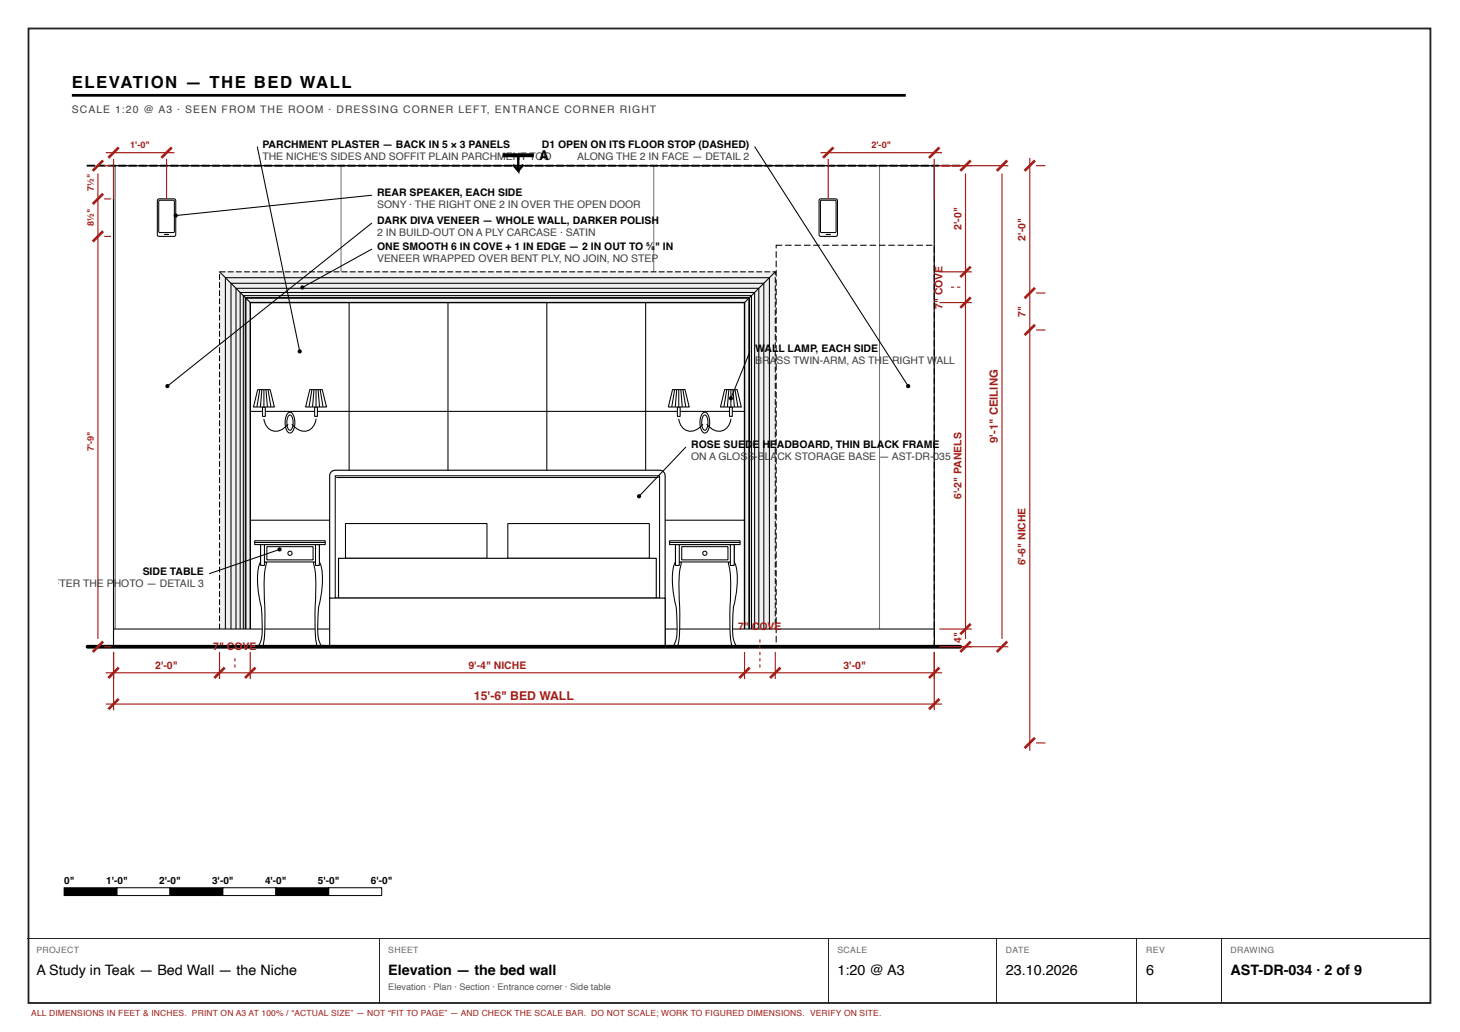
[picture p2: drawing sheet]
<svg xmlns="http://www.w3.org/2000/svg" width="420mm" height="297mm" viewBox="0 0 420 297" stroke-linecap="round" stroke-linejoin="round" font-family="sans-serif">
<path d="M8.2 8.2h403.5v280.5h-403.5z" fill="none" stroke="#222" stroke-width=".53"/>
<path d="M20.7 27.4h240" fill="none" stroke="#000" stroke-width=".79" stroke-linecap="butt"/>
<path d="M32.7 47.7h236.2v138.4h-236.2z" fill="#fff"/>
<path d="M32.7 47.7h236.2v138.4h-236.2z" fill="none" stroke="#000" stroke-width=".35"/>
<path d="M33.2 47.7v133.3M98.2 47.7v30.5M188.2 47.7v30.5M253.1 47.7v133.3" fill="none" stroke="#000" stroke-width=".3"/>
<path d="M63.2 78.2h159.9v107.9h-8.8v-99h-142.3v99h-8.8z" fill="#f0f0f0"/>
<path d="M63.2 78.2l8.8 8.9M223.1 78.2l-8.8 8.9M64.9 181v-101.1h156.5v101.1M66.5 181v-99.5h153.3v99.5M67.9 181v-98h150.5v98M69.1 181v-96.8h148.1v96.8M70 181v-95.9h146.3v95.9M70.6 181v-95.4h145.1v95.4M70.8 181v-95.2h144.7v95.2" fill="none" stroke="#000" stroke-width=".3"/>
<path d="M63.1 179.5l.2 .1-.1 1.6zM63.1 177.1l.2 .2-.1 1.5zM63.1 174.8l.2 .1-.1 1.6zM63.1 172.5l.2 .1-.1 1.6zM63.1 170.1l.2 .1-.1 1.6zM63.1 167.8l.2 .1-.1 1.6zM63.1 165.4l.2 .2-.1 1.5zM63.1 163.1l.2 .1-.1 1.6zM63.1 160.8l.2 .1-.1 1.6zM63.1 158.4l.2 .1-.1 1.6zM63.1 156.1l.2 .1-.1 1.6zM63.1 153.7l.2 .2-.1 1.5zM63.1 151.4l.2 .1-.1 1.6zM63.1 149.1l.2 .1-.1 1.6zM63.1 146.7l.2 .1-.1 1.6zM63.1 144.4l.2 .1-.1 1.6zM63.1 142l.2 .2-.1 1.5zM63.1 139.7l.2 .1-.1 1.6zM63.1 137.4l.2 .1-.1 1.6zM63.1 135l.2 .1-.1 1.6zM63.1 132.7l.2 .1-.1 1.6zM63.1 130.3l.2 .2-.1 1.5zM63.1 128l.2 .1-.1 1.6zM63.1 125.7l.2 .1-.1 1.6zM63.1 123.3l.2 .1-.1 1.6zM63.1 121l.2 .1-.1 1.6zM63.1 118.6l.2 .2-.1 1.5zM63.1 116.3l.2 .1-.1 1.6zM63.1 114l.2 .1-.1 1.6zM63.1 111.6l.2 .1-.1 1.6zM63.1 109.3l.2 .1-.1 1.6zM63.1 106.9l.2 .2-.1 1.5zM63.1 104.6l.2 .1-.1 1.6zM63.1 102.3l.2 .1-.1 1.6zM63.1 99.9l.2 .1-.1 1.6zM63.1 97.6l.2 .1-.1 1.6zM63.1 95.2l.2 .2-.1 1.5zM63.1 92.9l.2 .1-.1 1.6zM63.1 90.6l.2 .1-.1 1.6zM63.1 88.2l.2 .1-.1 1.6zM63.1 85.9l.2 .1-.1 1.6zM63.1 83.5l.2 .2-.1 1.5zM63.1 81.2l.2 .1-.1 1.6zM63.1 78.9l.2 .1-.1 1.6zM63.2 78.1l1.7 .1-1.6 .2zM65.6 78.1l1.7 .1-1.6 .2zM67.9 78.1l1.7 .1-1.6 .2zM70.3 78.1l1.7 .1-1.6 .2zM72.6 78.1l1.7 .1-1.6 .2zM74.9 78.1l1.7 .1-1.6 .2zM77.3 78.1l1.7 .1-1.6 .2zM79.6 78.1l1.7 .1-1.6 .2zM82 78.1l1.7 .1-1.6 .2zM84.3 78.1l1.7 .1-1.6 .2zM86.6 78.1l1.7 .1-1.6 .2zM89 78.1l1.7 .1-1.6 .2zM91.3 78.1l1.7 .1-1.6 .2zM93.7 78.1l1.7 .1-1.6 .2zM96 78.1l1.7 .1-1.6 .2zM98.3 78.1l1.7 .1-1.6 .2zM100.7 78.1l1.7 .1-1.6 .2zM103 78.1l1.7 .1-1.6 .2zM105.4 78.1l1.7 .1-1.6 .2zM107.7 78.1l1.7 .1-1.6 .2zM110 78.1l1.7 .1-1.6 .2zM112.4 78.1l1.7 .1-1.6 .2zM114.7 78.1l1.7 .1-1.6 .2zM117.1 78.1l1.7 .1-1.6 .2zM119.4 78.1l1.7 .1-1.6 .2zM121.7 78.1l1.7 .1-1.6 .2zM124.1 78.1l1.7 .1-1.6 .2zM126.4 78.1l1.7 .1-1.6 .2zM128.8 78.1l1.7 .1-1.6 .2zM131.1 78.1l1.7 .1-1.6 .2zM133.4 78.1l1.7 .1-1.6 .2zM135.8 78.1l1.7 .1-1.6 .2zM138.1 78.1l1.7 .1-1.6 .2zM140.5 78.1l1.7 .1-1.6 .2zM142.8 78.1l1.7 .1-1.6 .2zM145.1 78.1l1.7 .1-1.6 .2zM147.5 78.1l1.7 .1-1.6 .2zM149.8 78.1l1.7 .1-1.6 .2zM152.2 78.1l1.7 .1-1.6 .2zM154.5 78.1l1.7 .1-1.6 .2zM156.8 78.1l1.7 .1-1.6 .2zM159.2 78.1l1.7 .1-1.6 .2zM161.5 78.1l1.7 .1-1.6 .2zM163.9 78.1l1.7 .1-1.6 .2zM166.2 78.1l1.7 .1-1.6 .2zM168.5 78.1l1.7 .1-1.6 .2zM170.9 78.1l1.7 .1-1.6 .2zM173.2 78.1l1.7 .1-1.6 .2zM175.6 78.1l1.7 .1-1.6 .2zM177.9 78.1l1.7 .1-1.6 .2zM180.2 78.1l1.7 .1-1.6 .2zM182.6 78.1l1.7 .1-1.6 .2zM184.9 78.1l1.7 .1-1.6 .2zM187.3 78.1l1.7 .1-1.6 .2zM189.6 78.1l1.7 .1-1.6 .2zM191.9 78.1l1.7 .1-1.6 .2zM194.3 78.1l1.7 .1-1.6 .2zM196.6 78.1l1.7 .1-1.6 .2zM199 78.1l1.7 .1-1.6 .2zM201.3 78.1l1.7 .1-1.6 .2zM203.6 78.1l1.7 .1-1.6 .2zM206 78.1l1.7 .1-1.6 .2zM208.3 78.1l1.7 .1-1.6 .2zM210.7 78.1l1.7 .1-1.6 .2zM213 78.1l1.7 .1-1.6 .2zM215.3 78.1l1.7 .1-1.6 .2zM217.7 78.1l1.7 .1-1.6 .2zM220 78.1l1.7 .1-1.6 .2zM222.4 78.1h.8v1l-.2-.1v-.8h.1v.2h-.6zM223 79.8l.3 .1-.2 1.6zM223 82.1l.3 .1-.2 1.6zM223 84.5l.3 .1-.2 1.6zM223 86.8l.3 .1-.2 1.6zM223 89.2l.3 .1-.2 1.6zM223 91.5l.3 .1-.2 1.6zM223 93.8l.3 .1-.2 1.6zM223 96.2l.3 .1-.2 1.6zM223 98.5l.3 .1-.2 1.6zM223 100.9l.3 .1-.2 1.6zM223 103.2l.3 .1-.2 1.6zM223 105.5l.3 .1-.2 1.6zM223 107.9l.3 .1-.2 1.6zM223 110.2l.3 .1-.2 1.6zM223 112.6l.3 .1-.2 1.6zM223 114.9l.3 .1-.2 1.6zM223 117.2l.3 .1-.2 1.6zM223 119.6l.3 .1-.2 1.6zM223 121.9l.3 .1-.2 1.6zM223 124.3l.3 .1-.2 1.6zM223 126.6l.3 .1-.2 1.6zM223 128.9l.3 .1-.2 1.6zM223 131.3l.3 .1-.2 1.6zM223 133.6l.3 .1-.2 1.6zM223 136l.3 .1-.2 1.6zM223 138.3l.3 .1-.2 1.6zM223 140.6l.3 .1-.2 1.6zM223 143l.3 .1-.2 1.6zM223 145.3l.3 .1-.2 1.6zM223 147.7l.3 .1-.2 1.6zM223 150l.3 .1-.2 1.6zM223 152.3l.3 .1-.2 1.6zM223 154.7l.3 .1-.2 1.6zM223 157l.3 .1-.2 1.6zM223 159.4l.3 .1-.2 1.6zM223 161.7l.3 .1-.2 1.6zM223 164l.3 .1-.2 1.6zM223 166.4l.3 .1-.2 1.6zM223 168.7l.3 .1-.2 1.6zM223 171.1l.3 .1-.2 1.6zM223 173.4l.3 .1-.2 1.6zM223 175.7l.3 .1-.2 1.6zM223 178.1l.3 .1-.2 1.6zM223 180.4l.3 .1-.2 .7z" fill="#000"/>
<path d="M72 87.1h142.3v99h-142.3z" fill="#fff"/>
<path d="M72 87.1h142.3v99h-142.3z" fill="none" stroke="#000" stroke-width=".4"/>
<path d="M100.5 87.1v93.9M128.9 87.1v93.9M157.4 87.1v93.9M185.8 87.1v93.9M72 118.4h142.3M72 149.7h142.3" fill="none" stroke="#000" stroke-width=".3"/>
<path d="M32.7 181h236.2v5.1h-236.2z" fill="#fff"/>
<path d="M32.7 181h236.2v5.1h-236.2z" fill="none" stroke="#000" stroke-width=".3"/>
<path d="M75 161.7h1.7a54.7 54.7 0 0 0-.4 14.6l-.1 5.5-.3 3-.3 1.3h-.9l-.2-.2a10.6 10.6 0 0 0 1-6.4 27.9 27.9 0 0 0-1.1-8.5 16.6 16.6 0 0 1 .6-9.3z" fill="#fff"/>
<path d="M75 161.7h1.7a54.7 54.7 0 0 0-.4 14.6l-.1 5.5-.3 3-.3 1.3h-.9l-.2-.2a10.6 10.6 0 0 0 1-6.4 27.9 27.9 0 0 0-1.1-8.5 16.6 16.6 0 0 1 .6-9.3z" fill="none" stroke="#000" stroke-width=".3"/>
<path d="M90.2 161.7h1.7a17.3 17.3 0 0 1 .4 10.2 32.4 32.4 0 0 0-.4 12.8l.5 1.2-.2 .2h-.9a58.5 58.5 0 0 1-.4-14.7v-.9a28.6 28.6 0 0 0-.7-8.8z" fill="#fff"/>
<path d="M90.2 161.7h1.7a17.3 17.3 0 0 1 .4 10.2 32.4 32.4 0 0 0-.4 12.8l.5 1.2-.2 .2h-.9a58.5 58.5 0 0 1-.4-14.7v-.9a28.6 28.6 0 0 0-.7-8.8z" fill="none" stroke="#000" stroke-width=".3"/>
<path d="M75 156.7h16.9v5h-16.9z" fill="#fff"/>
<path d="M75 156.7h16.9v5h-16.9z" fill="none" stroke="#000" stroke-width=".3"/>
<path d="M76.8 157.3h13.3v3.8h-13.3z" fill="#fff"/>
<path d="M76.8 157.3h13.3v3.8h-13.3z" fill="none" stroke="#000" stroke-width=".3"/>
<circle cx="83.5" cy="159.2" r=".6" fill="#fff"/>
<circle cx="83.5" cy="159.2" r=".6" fill="none" stroke="#000" stroke-width=".3"/>
<path d="M75 156.7h1.1v6h-1.1z" fill="#fff"/>
<path d="M75 156.7h1.1v6h-1.1z" fill="none" stroke="#000" stroke-width=".3"/>
<path d="M90.8 156.7h1.1v6h-1.1z" fill="#fff"/>
<path d="M90.8 156.7h1.1v6h-1.1z" fill="none" stroke="#000" stroke-width=".3"/>
<path d="M73.3 155.6h20.3v1.1h-20.3z" fill="#fff"/>
<path d="M73.3 155.6h20.3v1.1h-20.3zM73.5 156.1h20" fill="none" stroke="#000" stroke-width=".3"/>
<path d="M194.4 161.7h1.7a54.7 54.7 0 0 0-.4 14.6l-.1 5.5-.3 3-.3 1.3h-.9l-.2-.2a10.6 10.6 0 0 0 1-6.4 27.9 27.9 0 0 0-1.1-8.5 16.6 16.6 0 0 1 .6-9.3z" fill="#fff"/>
<path d="M194.4 161.7h1.7a54.7 54.7 0 0 0-.4 14.6l-.1 5.5-.3 3-.3 1.3h-.9l-.2-.2a10.6 10.6 0 0 0 1-6.4 27.9 27.9 0 0 0-1.1-8.5 16.6 16.6 0 0 1 .6-9.3z" fill="none" stroke="#000" stroke-width=".3"/>
<path d="M209.6 161.7h1.7a17.3 17.3 0 0 1 .4 10.2 32.4 32.4 0 0 0-.4 12.8l.5 1.2-.2 .2h-.9a58.5 58.5 0 0 1-.4-14.7v-.9a28.6 28.6 0 0 0-.7-8.8z" fill="#fff"/>
<path d="M209.6 161.7h1.7a17.3 17.3 0 0 1 .4 10.2 32.4 32.4 0 0 0-.4 12.8l.5 1.2-.2 .2h-.9a58.5 58.5 0 0 1-.4-14.7v-.9a28.6 28.6 0 0 0-.7-8.8z" fill="none" stroke="#000" stroke-width=".3"/>
<path d="M194.4 156.7h16.9v5h-16.9z" fill="#fff"/>
<path d="M194.4 156.7h16.9v5h-16.9z" fill="none" stroke="#000" stroke-width=".3"/>
<path d="M196.2 157.3h13.3v3.8h-13.3z" fill="#fff"/>
<path d="M196.2 157.3h13.3v3.8h-13.3z" fill="none" stroke="#000" stroke-width=".3"/>
<circle cx="202.9" cy="159.2" r=".6" fill="#fff"/>
<circle cx="202.9" cy="159.2" r=".6" fill="none" stroke="#000" stroke-width=".3"/>
<path d="M194.4 156.7h1.1v6h-1.1z" fill="#fff"/>
<path d="M194.4 156.7h1.1v6h-1.1z" fill="none" stroke="#000" stroke-width=".3"/>
<path d="M210.2 156.7h1.1v6h-1.1z" fill="#fff"/>
<path d="M210.2 156.7h1.1v6h-1.1z" fill="none" stroke="#000" stroke-width=".3"/>
<path d="M192.7 155.6h20.3v1.1h-20.3z" fill="#fff"/>
<path d="M192.7 155.6h20.3v1.1h-20.3zM192.9 156.1h20" fill="none" stroke="#000" stroke-width=".3"/>
<path d="M45.4 57.4l4.7-.2 .4 .3 .1 10-.3 .5h-4.5l-.5-.3z" fill="#fff"/>
<path d="M45.4 57.4l4.7-.2 .4 .3 .1 10-.3 .5h-4.5l-.5-.3zM45.8 57.7l4.1-.1 .3 .2v8.8l-.2 .3h-4l-.3-.2zM47.3 67.5h1.2" fill="none" stroke="#000" stroke-width=".3"/>
<path d="M235.9 57.4l4.6-.2 .5 .3v10l-.3 .5h-4.5l-.4-.3z" fill="#fff"/>
<path d="M235.9 57.4l4.6-.2 .5 .3v10l-.3 .5h-4.5l-.4-.3zM236.2 57.7l4.1-.1 .3 .2v8.8l-.2 .3h-4l-.2-.2zM237.8 67.5h1.2" fill="none" stroke="#000" stroke-width=".3"/>
<path d="M82.9 118.9a1.22 1.22 0 0 1 1.8 1.2l.1 1.1a3.5 3.5 0 0 1-1.2 3.4 2.36 2.36 0 0 1-1.5-2.6 4.4 4.4 0 0 1 .8-3.1z" fill="#fff"/>
<path d="M82.9 118.9a1.22 1.22 0 0 1 1.8 1.2l.1 1.1a3.5 3.5 0 0 1-1.2 3.4 2.36 2.36 0 0 1-1.5-2.6 4.4 4.4 0 0 1 .8-3.1zM83.1 119.6l.2-.1a1.35 1.35 0 0 1 1 1.7 2.23 2.23 0 0 1-.9 2.6 3.5 3.5 0 0 1-.3-4.2zM76 120.6a3.5 3.5 0 0 0 2.2 3.3 3.5 3.5 0 0 0 3.9-.9l.8-.9" fill="none" stroke="#000" stroke-width=".3"/>
<path d="M75.6 117.1h.8v2.7h-.8z" fill="#fff"/>
<path d="M75.6 117.1h.8v2.7h-.8z" fill="none" stroke="#000" stroke-width=".3"/>
<path d="M74.2 112.1h3.6l1.2 5h-6z" fill="#fff"/>
<path d="M74.2 112.1h3.6l1.2 5h-6zM74.8 112.2l-.8 4.8M75.4 112.2l-.4 4.8M76 112.2v4.8M76.6 112.2l.4 4.8M77.2 112.2l.8 4.8M91 120.6a3.5 3.5 0 0 1-2.3 3.3 3.5 3.5 0 0 1-3.8-.9l-.8-.9" fill="none" stroke="#000" stroke-width=".3"/>
<path d="M90.6 117.1h.8v2.7h-.8z" fill="#fff"/>
<path d="M90.6 117.1h.8v2.7h-.8z" fill="none" stroke="#000" stroke-width=".3"/>
<path d="M89.2 112.1h3.6l1.2 5h-6z" fill="#fff"/>
<path d="M89.2 112.1h3.6l1.2 5h-6zM89.8 112.2l-.8 4.8M90.4 112.2l-.4 4.8M91 112.2v4.8M91.6 112.2l.4 4.8M92.2 112.2l.8 4.8" fill="none" stroke="#000" stroke-width=".3"/>
<path d="M202.3 118.9a1.22 1.22 0 0 1 1.8 1.2l.1 1.1a3.5 3.5 0 0 1-1.2 3.4 2.36 2.36 0 0 1-1.5-2.6 4.4 4.4 0 0 1 .8-3.1z" fill="#fff"/>
<path d="M202.3 118.9a1.22 1.22 0 0 1 1.8 1.2l.1 1.1a3.5 3.5 0 0 1-1.2 3.4 2.36 2.36 0 0 1-1.5-2.6 4.4 4.4 0 0 1 .8-3.1zM202.5 119.6l.2-.1a1.35 1.35 0 0 1 1 1.7 2.23 2.23 0 0 1-.9 2.6 3.5 3.5 0 0 1-.3-4.2zM195.4 120.6a3.5 3.5 0 0 0 2.2 3.3 3.5 3.5 0 0 0 3.9-.9l.8-.9" fill="none" stroke="#000" stroke-width=".3"/>
<path d="M195 117.1h.8v2.7h-.8z" fill="#fff"/>
<path d="M195 117.1h.8v2.7h-.8z" fill="none" stroke="#000" stroke-width=".3"/>
<path d="M193.6 112.1h3.6l1.2 5h-6z" fill="#fff"/>
<path d="M193.6 112.1h3.6l1.2 5h-6zM194.2 112.2l-.8 4.8M194.8 112.2l-.4 4.8M195.4 112.2v4.8M196 112.2l.4 4.8M196.6 112.2l.8 4.8M210.4 120.6a3.5 3.5 0 0 1-2.3 3.3 3.5 3.5 0 0 1-3.8-.9l-.8-.9" fill="none" stroke="#000" stroke-width=".3"/>
<path d="M210 117.1h.8v2.7h-.8z" fill="#fff"/>
<path d="M210 117.1h.8v2.7h-.8z" fill="none" stroke="#000" stroke-width=".3"/>
<path d="M208.6 112.1h3.6l1.2 5h-6z" fill="#fff"/>
<path d="M208.6 112.1h3.6l1.2 5h-6zM209.2 112.2l-.8 4.8M209.8 112.2l-.4 4.8M210.4 112.2v4.8M211 112.2l.4 4.8M211.6 112.2l.8 4.8" fill="none" stroke="#000" stroke-width=".3"/>
<path d="M95.4 135.8l1.1-.5h93.3a1.6 1.6 0 0 1 1.6 1.6v49.2h-96.5v-49.2z" fill="#fff"/>
<path d="M95.4 135.8l1.1-.5h93.3a1.6 1.6 0 0 1 1.6 1.6v49.2h-96.5v-49.2z" fill="none" stroke="#000" stroke-width=".32"/>
<path d="M96.5 136.9h93.3v35.2h-93.3z" fill="#fff"/>
<path d="M96.5 136.9h93.3v35.2h-93.3zM96.9 137.4h92.5" fill="none" stroke="#000" stroke-width=".3"/>
<path d="M99.4 150.7h40.8v10h-40.8z" fill="#fff"/>
<path d="M99.4 150.7h40.8v10h-40.8z" fill="none" stroke="#000" stroke-width=".3"/>
<path d="M146.2 150.7h40.7v10h-40.7z" fill="#fff"/>
<path d="M146.2 150.7h40.7v10h-40.7z" fill="none" stroke="#000" stroke-width=".3"/>
<path d="M97.4 160.7h91.5v11.4h-91.5z" fill="#fff"/>
<path d="M97.4 160.7h91.5v11.4h-91.5z" fill="none" stroke="#000" stroke-width=".32"/>
<path d="M94.9 172.1h96.5v14h-96.5z" fill="#fff"/>
<path d="M94.9 172.1h96.5v14h-96.5z" fill="none" stroke="#000" stroke-width=".32"/>
<g fill="#000">
<path d="M25 47.5l2.2-.1a.27 .27 0 0 1 .3 .3 .27 .27 0 0 1-.3 .3l-2.1-.1zM28 47.5l2.2-.1a.27 .27 0 0 1 .3 .3 .27 .27 0 0 1-.3 .3l-2.1-.1zM31 47.5l2.2-.1a.27 .27 0 0 1 .3 .3 .27 .27 0 0 1-.3 .3l-2.1-.1zM34 47.5l2.2-.1a.27 .27 0 0 1 .3 .3 .27 .27 0 0 1-.3 .3l-2.1-.1zM37 47.5l2.2-.1a.27 .27 0 0 1 .3 .3 .27 .27 0 0 1-.3 .3l-2.1-.1zM40 47.5l2.2-.1a.27 .27 0 0 1 .3 .3 .27 .27 0 0 1-.3 .3l-2.1-.1zM43 47.5l2.2-.1a.27 .27 0 0 1 .3 .3 .27 .27 0 0 1-.3 .3l-2.1-.1zM46 47.5l2.2-.1a.27 .27 0 0 1 .3 .3 .27 .27 0 0 1-.3 .3l-2.1-.1zM49 47.5l2.2-.1a.27 .27 0 0 1 .3 .3 .27 .27 0 0 1-.3 .3l-2.1-.1zM52 47.5l2.2-.1a.27 .27 0 0 1 .3 .3 .27 .27 0 0 1-.3 .3l-2.1-.1zM55 47.5l2.2-.1a.27 .27 0 0 1 .3 .3 .27 .27 0 0 1-.3 .3l-2.1-.1zM58 47.5l2.2-.1a.27 .27 0 0 1 .3 .3 .27 .27 0 0 1-.3 .3l-2.1-.1zM61 47.5l2.2-.1a.27 .27 0 0 1 .3 .3 .27 .27 0 0 1-.3 .3l-2.1-.1zM64 47.5l2.2-.1a.27 .27 0 0 1 .3 .3 .27 .27 0 0 1-.3 .3l-2.1-.1zM67 47.5l2.2-.1a.27 .27 0 0 1 .3 .3 .27 .27 0 0 1-.3 .3l-2.1-.1zM70 47.5l2.2-.1a.27 .27 0 0 1 .3 .3 .27 .27 0 0 1-.3 .3l-2.1-.1zM73 47.5l2.2-.1a.27 .27 0 0 1 .3 .3 .27 .27 0 0 1-.3 .3l-2.1-.1zM76 47.5l2.2-.1a.27 .27 0 0 1 .3 .3 .27 .27 0 0 1-.3 .3l-2.1-.1zM79 47.5l2.2-.1a.27 .27 0 0 1 .3 .3 .27 .27 0 0 1-.3 .3l-2.1-.1zM82 47.5l2.2-.1a.27 .27 0 0 1 .3 .3 .27 .27 0 0 1-.3 .3l-2.1-.1zM85 47.5l2.2-.1a.27 .27 0 0 1 .3 .3 .27 .27 0 0 1-.3 .3l-2.1-.1zM88 47.5l2.2-.1a.27 .27 0 0 1 .3 .3 .27 .27 0 0 1-.3 .3l-2.1-.1zM91 47.5l2.2-.1a.27 .27 0 0 1 .3 .3 .27 .27 0 0 1-.3 .3l-2.1-.1zM94 47.5l2.2-.1a.27 .27 0 0 1 .3 .3 .27 .27 0 0 1-.3 .3l-2.1-.1zM97 47.5l2.2-.1a.27 .27 0 0 1 .3 .3 .27 .27 0 0 1-.3 .3l-2.1-.1zM100 47.5l2.2-.1a.27 .27 0 0 1 .3 .3 .27 .27 0 0 1-.3 .3l-2.1-.1zM103 47.5l2.2-.1a.27 .27 0 0 1 .3 .3 .27 .27 0 0 1-.3 .3l-2.1-.1zM106 47.5l2.2-.1a.27 .27 0 0 1 .3 .3 .27 .27 0 0 1-.3 .3l-2.1-.1zM109 47.5l2.2-.1a.27 .27 0 0 1 .3 .3 .27 .27 0 0 1-.3 .3l-2.1-.1zM112 47.5l2.2-.1a.27 .27 0 0 1 .3 .3 .27 .27 0 0 1-.3 .3l-2.1-.1zM115 47.5l2.2-.1a.27 .27 0 0 1 .3 .3 .27 .27 0 0 1-.3 .3l-2.1-.1zM118 47.5l2.2-.1a.27 .27 0 0 1 .3 .3 .27 .27 0 0 1-.3 .3l-2.1-.1zM121 47.5l2.2-.1a.27 .27 0 0 1 .3 .3 .27 .27 0 0 1-.3 .3l-2.1-.1zM124 47.5l2.2-.1a.27 .27 0 0 1 .3 .3 .27 .27 0 0 1-.3 .3l-2.1-.1zM127 47.5l2.2-.1a.27 .27 0 0 1 .3 .3 .27 .27 0 0 1-.3 .3l-2.1-.1zM130 47.5l2.2-.1a.27 .27 0 0 1 .3 .3 .27 .27 0 0 1-.3 .3l-2.1-.1zM133 47.5l2.2-.1a.27 .27 0 0 1 .3 .3 .27 .27 0 0 1-.3 .3l-2.1-.1zM136 47.5l2.2-.1a.27 .27 0 0 1 .3 .3 .27 .27 0 0 1-.3 .3l-2.1-.1zM139 47.5l2.2-.1a.27 .27 0 0 1 .3 .3 .27 .27 0 0 1-.3 .3l-2.1-.1zM142 47.5l2.2-.1a.27 .27 0 0 1 .3 .3 .27 .27 0 0 1-.3 .3l-2.1-.1zM145 47.5l2.2-.1a.27 .27 0 0 1 .3 .3 .27 .27 0 0 1-.3 .3l-2.1-.1zM148 47.5l2.2-.1a.27 .27 0 0 1 .3 .3 .27 .27 0 0 1-.3 .3l-2.1-.1zM151 47.5l2.2-.1a.27 .27 0 0 1 .3 .3 .27 .27 0 0 1-.3 .3l-2.1-.1zM154 47.5l2.2-.1a.27 .27 0 0 1 .3 .3 .27 .27 0 0 1-.3 .3l-2.1-.1zM157 47.5l2.2-.1a.27 .27 0 0 1 .3 .3 .27 .27 0 0 1-.3 .3l-2.1-.1zM160 47.5l2.2-.1a.27 .27 0 0 1 .3 .3 .27 .27 0 0 1-.3 .3l-2.1-.1zM163 47.5l2.2-.1a.27 .27 0 0 1 .3 .3 .27 .27 0 0 1-.3 .3l-2.1-.1zM166 47.5l2.2-.1a.27 .27 0 0 1 .3 .3 .27 .27 0 0 1-.3 .3l-2.1-.1zM169 47.5l2.2-.1a.27 .27 0 0 1 .3 .3 .27 .27 0 0 1-.3 .3l-2.1-.1zM172 47.5l2.2-.1a.27 .27 0 0 1 .3 .3 .27 .27 0 0 1-.3 .3l-2.1-.1zM175 47.5l2.2-.1a.27 .27 0 0 1 .3 .3 .27 .27 0 0 1-.3 .3l-2.1-.1zM178 47.5l2.2-.1a.27 .27 0 0 1 .3 .3 .27 .27 0 0 1-.3 .3l-2.1-.1zM181 47.5l2.2-.1a.27 .27 0 0 1 .3 .3 .27 .27 0 0 1-.3 .3l-2.1-.1zM184 47.5l2.2-.1a.27 .27 0 0 1 .3 .3 .27 .27 0 0 1-.3 .3l-2.1-.1zM187 47.5l2.2-.1a.27 .27 0 0 1 .3 .3 .27 .27 0 0 1-.3 .3l-2.1-.1zM190 47.5l2.2-.1a.27 .27 0 0 1 .3 .3 .27 .27 0 0 1-.3 .3l-2.1-.1zM193 47.5l2.2-.1a.27 .27 0 0 1 .3 .3 .27 .27 0 0 1-.3 .3l-2.1-.1zM196 47.5l2.2-.1a.27 .27 0 0 1 .3 .3 .27 .27 0 0 1-.3 .3l-2.1-.1zM199 47.5l2.2-.1a.27 .27 0 0 1 .3 .3 .27 .27 0 0 1-.3 .3l-2.1-.1zM202 47.5l2.2-.1a.27 .27 0 0 1 .3 .3 .27 .27 0 0 1-.3 .3l-2.1-.1zM205 47.5l2.2-.1a.27 .27 0 0 1 .3 .3 .27 .27 0 0 1-.3 .3l-2.1-.1zM208 47.5l2.2-.1a.27 .27 0 0 1 .3 .3 .27 .27 0 0 1-.3 .3l-2.1-.1zM211 47.5l2.2-.1a.27 .27 0 0 1 .3 .3 .27 .27 0 0 1-.3 .3l-2.1-.1zM214 47.5l2.2-.1a.27 .27 0 0 1 .3 .3 .27 .27 0 0 1-.3 .3l-2.1-.1zM217 47.5l2.2-.1a.27 .27 0 0 1 .3 .3 .27 .27 0 0 1-.3 .3l-2.1-.1zM220 47.5l2.2-.1a.27 .27 0 0 1 .3 .3 .27 .27 0 0 1-.3 .3l-2.1-.1zM223 47.5l2.2-.1a.27 .27 0 0 1 .3 .3 .27 .27 0 0 1-.3 .3l-2.1-.1zM226 47.5l2.2-.1a.27 .27 0 0 1 .3 .3 .27 .27 0 0 1-.3 .3l-2.1-.1zM229 47.5l2.2-.1a.27 .27 0 0 1 .3 .3 .27 .27 0 0 1-.3 .3l-2.1-.1zM232 47.5l2.2-.1a.27 .27 0 0 1 .3 .3 .27 .27 0 0 1-.3 .3l-2.1-.1zM235 47.5l2.2-.1a.27 .27 0 0 1 .3 .3 .27 .27 0 0 1-.3 .3l-2.1-.1zM238 47.5l2.2-.1a.27 .27 0 0 1 .3 .3 .27 .27 0 0 1-.3 .3l-2.1-.1zM241 47.5l2.2-.1a.27 .27 0 0 1 .3 .3 .27 .27 0 0 1-.3 .3l-2.1-.1zM244 47.5l2.2-.1a.27 .27 0 0 1 .3 .3 .27 .27 0 0 1-.3 .3l-2.1-.1zM247 47.5l2.2-.1a.27 .27 0 0 1 .3 .3 .27 .27 0 0 1-.3 .3l-2.1-.1zM250 47.5l2.2-.1a.27 .27 0 0 1 .3 .3 .27 .27 0 0 1-.3 .3l-2.1-.1zM253 47.5l2.2-.1a.27 .27 0 0 1 .3 .3 .27 .27 0 0 1-.3 .3l-2.1-.1zM256 47.5l2.2-.1a.27 .27 0 0 1 .3 .3 .27 .27 0 0 1-.3 .3l-2.1-.1zM259 47.5l2.2-.1a.27 .27 0 0 1 .3 .3 .27 .27 0 0 1-.3 .3l-2.1-.1zM262 47.5l2.2-.1a.27 .27 0 0 1 .3 .3 .27 .27 0 0 1-.3 .3l-2.1-.1zM265 47.5l2.2-.1a.27 .27 0 0 1 .3 .3 .27 .27 0 0 1-.3 .3l-2.1-.1zM268 47.5l2.2-.1a.27 .27 0 0 1 .3 .3 .27 .27 0 0 1-.3 .3l-2.1-.1zM271 47.5l2.2-.1a.27 .27 0 0 1 .3 .3 .27 .27 0 0 1-.3 .3l-2.1-.1zM274 47.5l2.2-.1a.27 .27 0 0 1 .3 .3 .27 .27 0 0 1-.3 .3l-2.1-.1z"/>
<path d="M226 70.5l1.9 .1-1.8 .1zM228.7 70.5l1.9 .1-1.8 .1zM231.4 70.5l1.9 .1-1.8 .1zM234.1 70.5l1.9 .1-1.8 .1zM236.8 70.5l1.9 .1-1.8 .1zM239.5 70.5l1.9 .1-1.8 .1zM242.2 70.5l1.9 .1-1.8 .1zM244.9 70.5l1.9 .1-1.8 .1zM247.6 70.5l1.9 .1-1.8 .1zM250.3 70.5l1.9 .1-1.8 .1zM253 70.5l1.9 .1-1.8 .1zM255.7 70.5l1.9 .1-1.8 .1zM258.4 70.5l1.9 .1-1.8 .1zM261.1 70.5l1.9 .1-1.8 .1zM263.8 70.5l1.9 .1-1.8 .1zM266.5 70.5l1.9 .1-1.8 .1zM268.8 70.9l.2 .1-.1 1.8zM268.8 73.6l.2 .1-.1 1.8zM268.8 76.3l.2 .1-.1 1.8zM268.8 79l.2 .1-.1 1.8zM268.8 81.7l.2 .1-.1 1.8zM268.8 84.4l.2 .1-.1 1.8zM268.8 87.1l.2 .1-.1 1.8zM268.8 89.8l.2 .1-.1 1.8zM268.8 92.5l.2 .1-.1 1.8zM268.8 95.2l.2 .1-.1 1.8zM268.8 97.9l.2 .1-.1 1.8zM268.8 100.6l.2 .1-.1 1.8zM268.8 103.3l.2 .1-.1 1.8zM268.8 106l.2 .1-.1 1.8zM268.8 108.7l.2 .1-.1 1.8zM268.8 111.4l.2 .1-.1 1.8zM268.8 114.1l.2 .1-.1 1.8zM268.8 116.8l.2 .1-.1 1.8zM268.8 119.5l.2 .1-.1 1.8zM268.8 122.2l.2 .1-.1 1.8zM268.8 124.9l.2 .1-.1 1.8zM268.8 127.6l.2 .1-.1 1.8zM268.8 130.3l.2 .1-.1 1.8zM268.8 133l.2 .1-.1 1.8zM268.8 135.7l.2 .1-.1 1.8zM268.8 138.4l.2 .1-.1 1.8zM268.8 141.1l.2 .1-.1 1.8zM268.8 143.8l.2 .1-.1 1.8zM268.8 146.5l.2 .1-.1 1.8zM268.8 149.2l.2 .1-.1 1.8zM268.8 151.9l.2 .1-.1 1.8zM268.8 154.6l.2 .1-.1 1.8zM268.8 157.3l.2 .1-.1 1.8zM268.8 160l.2 .1-.1 1.8zM268.8 162.7l.2 .1-.1 1.8zM268.8 165.4l.2 .1-.1 1.8zM268.8 168.1l.2 .1-.1 1.8zM268.8 170.8l.2 .1-.1 1.8zM268.8 173.5l.2 .1-.1 1.8zM268.8 176.2l.2 .1-.1 1.8zM268.8 178.9l.2 .1-.1 1.8zM268.8 181.6l.2 .1-.1 1.8zM268.8 184.3l.2 .1-.1 1.8zM266.2 186l1.9 .1-1.8 .2zM263.5 186l1.9 .1-1.8 .2zM260.8 186l1.9 .1-1.8 .2zM258.1 186l1.9 .1-1.8 .2zM255.4 186l1.9 .1-1.8 .2zM252.7 186l1.9 .1-1.8 .2zM250 186l1.9 .1-1.8 .2zM247.3 186l1.9 .1-1.8 .2zM244.6 186l1.9 .1-1.8 .2zM241.9 186l1.9 .1-1.8 .2zM239.2 186l1.9 .1-1.8 .2zM236.5 186l1.9 .1-1.8 .2zM233.8 186l1.9 .1-1.8 .2zM231.1 186l1.9 .1-1.8 .2zM228.4 186l1.9 .1-1.8 .2zM225.7 186l1.9 .1-1.8 .2zM223.3 185.7l.2 .1-.1 .3v-.1h1.3l.2 .2-1.6 .1zM223.3 183l.2 .1-.1 1.8zM223.3 180.3l.2 .1-.1 1.8zM223.3 177.6l.2 .1-.1 1.8zM223.3 174.9l.2 .1-.1 1.8zM223.3 172.2l.2 .1-.1 1.8zM223.3 169.5l.2 .1-.1 1.8zM223.3 166.8l.2 .1-.1 1.8zM223.3 164.1l.2 .1-.1 1.8zM223.3 161.4l.2 .1-.1 1.8zM223.3 158.7l.2 .1-.1 1.8zM223.3 156l.2 .1-.1 1.8zM223.3 153.3l.2 .1-.1 1.8zM223.3 150.6l.2 .1-.1 1.8zM223.3 147.9l.2 .1-.1 1.8zM223.3 145.2l.2 .1-.1 1.8zM223.3 142.5l.2 .1-.1 1.8zM223.3 139.8l.2 .1-.1 1.8zM223.3 137.1l.2 .1-.1 1.8zM223.3 134.4l.2 .1-.1 1.8zM223.3 131.7l.2 .1-.1 1.8zM223.3 129l.2 .1-.1 1.8zM223.3 126.3l.2 .1-.1 1.8zM223.3 123.6l.2 .1-.1 1.8zM223.3 120.9l.2 .1-.1 1.8zM223.3 118.2l.2 .1-.1 1.8zM223.3 115.5l.2 .1-.1 1.8zM223.3 112.8l.2 .1-.1 1.8zM223.3 110.1l.2 .1-.1 1.8zM223.3 107.4l.2 .1-.1 1.8zM223.3 104.7l.2 .1-.1 1.8zM223.3 102l.2 .1-.1 1.8zM223.3 99.3l.2 .1-.1 1.8zM223.3 96.6l.2 .1-.1 1.8zM223.3 93.9l.2 .1-.1 1.8zM223.3 91.2l.2 .1-.1 1.8zM223.3 88.5l.2 .1-.1 1.8zM223.3 85.8l.2 .1-.1 1.8zM223.3 83.1l.2 .1-.1 1.8zM223.3 80.4l.2 .1-.1 1.8zM223.3 77.7l.2 .1-.1 1.8zM223.3 75l.2 .1-.1 1.8zM223.3 72.3l.2 .1-.1 1.8zM223.3 70.5l1.9 .1-.2 .1h-1.6v-.1h.1l-.1 .9z"/>
</g>
<path d="M25.2 186.1h251.2" fill="none" stroke="#000" stroke-width="1.1"/>
<path d="M30.4 193.6h240.7M32.7 187.6v7.8M63.2 187.6v7.8M72 187.6v7.8M214.3 187.6v7.8M223.1 187.6v7.8M268.9 187.6v7.8" fill="none" stroke="#a51d17" stroke-width=".33"/>
<path d="M34.2 192.1l-3 3M64.7 192.1l-3 3M73.5 192.1l-3 3M215.8 192.1l-3 3M224.6 192.1l-3 3M270.4 192.1l-3 3" fill="none" stroke="#a51d17" stroke-width=".76" stroke-linecap="butt"/>
<g fill="#a51d17">
<path d="M67.4 191.2h.4v.9h-.4zM67.4 189.4h.4v.9h-.4z"/>
<path d="M218.5 191.2h.4v.9h-.4zM218.5 189.4h.4v.9h-.4zM218.5 187.6h.4v.9h-.4zM218.5 185.8h.4v.9h-.4zM218.5 184h.4v.9h-.4z"/>
</g>
<path d="M270.4 47.7h9.3M277.9 49.9v134M270.4 78.2h9.3M270.4 87.1h9.3M32.7 187.6v16.8M268.9 187.6v16.8M270.4 186.1h9.3M270.4 181h9.3M30.4 202.6h240.7" fill="none" stroke="#a51d17" stroke-width=".33"/>
<path d="M279.4 46.2l-3 3M279.4 76.7l-3 3M279.4 85.6l-3 3M279.4 179.5l-3 3M279.4 184.6l-3 3M34.2 201.1l-3 3M270.4 201.1l-3 3" fill="none" stroke="#a51d17" stroke-width=".76" stroke-linecap="butt"/>
<path d="M275.5 82.5h.9v.3h-.9zM273.7 82.5h.9v.3h-.9z" fill="#a51d17"/>
<g fill="none" stroke="#a51d17" stroke-width=".33">
<path d="M28.2 49.9v134M30 47.7h1.9M30 57.2h1.9M30.4 43.9h19.8M32.7 45.7v11.5M47.9 45.7v11.5M236.1 43.9h35M238.4 45.7v11.5M268.9 45.7v11.5M270.4 47.7h19.8M288.4 49.9v134M296.4 45.4v170.7"/>
<path d="M298.2 47.7h2.7M30 68h1.9M298.2 84.3h2.7M298.2 95h2.7M30 186.1h1.9M270.4 186.1h19.8M298.2 213.8h2.7"/>
</g>
<g fill="none" stroke="#a51d17" stroke-width=".76" stroke-linecap="butt">
<path d="M29.7 55.7l-3 3M29.7 46.2l-3 3M34.2 42.4l-3 3M49.4 42.4l-3 3M239.9 42.4l-3 3M270.4 42.4l-3 3M289.9 46.2l-3 3M297.9 46.2l-3 3M29.7 66.5l-3 3M297.9 82.8l-3 3M297.9 93.5l-3 3M29.7 184.6l-3 3"/>
<path d="M289.9 184.6l-3 3M297.9 212.3l-3 3"/>
</g>
<path d="M74 42.2l12.3 58.9M107 56.2l-56.4 5.8M217.2 42.2l44.2 68.9M107 64.2l-58.8 46.9M107 71.7l-20 11M215.9 101.1l-5.5 13.5M197.4 128.6l-13.5 14.2M80.5 158.1l-20.3 7" fill="none" stroke="#000" stroke-width=".3"/>
<g fill="#000">
<path d="M18.5 255.5h15.2v2.2h-15.2z"/>
<circle cx="50.6" cy="62" r=".6"/>
<circle cx="87" cy="82.7" r=".6"/>
<circle cx="48.2" cy="111.1" r=".6"/>
<circle cx="86.3" cy="101.1" r=".6"/>
<circle cx="210.4" cy="114.6" r=".6"/>
<circle cx="261.4" cy="111.1" r=".6"/>
<circle cx="80.5" cy="158.1" r=".6"/>
<circle cx="183.9" cy="142.8" r=".6"/>
</g>
<path d="M144.7 44.7h9" fill="none" stroke="#000" stroke-width="1.1" stroke-linecap="butt"/>
<path d="M149.2 44.7v4.5l-1.5-1.8M150.7 47.4l-1.5 1.8" fill="none" stroke="#000" stroke-width=".67" stroke-linecap="butt"/>
<path d="M18.5 255.5h15.2v2.2h-15.2z" fill="none" stroke="#000" stroke-width=".29"/>
<path d="M33.7 255.5h15.2v2.2h-15.2z" fill="#fff"/>
<path d="M33.7 255.5h15.2v2.2h-15.2zM48.9 255.5h15.3v2.2h-15.3z" fill="none" stroke="#000" stroke-width=".29"/>
<path d="M48.9 255.5h15.3v2.2h-15.3z" fill="#000"/>
<path d="M64.2 255.5h15.2v2.2h-15.2z" fill="#fff"/>
<path d="M64.2 255.5h15.2v2.2h-15.2zM79.4 255.5h15.2v2.2h-15.2z" fill="none" stroke="#000" stroke-width=".29"/>
<path d="M79.4 255.5h15.2v2.2h-15.2z" fill="#000"/>
<path d="M94.6 255.5h15.3v2.2h-15.3z" fill="#fff"/>
<path d="M94.6 255.5h15.3v2.2h-15.3z" fill="none" stroke="#000" stroke-width=".29"/>
<path d="M7.9 270h404.1M109.1 270.1v18.8M238.5 270.1v18.8M286.9 270.1v18.8M327.2 270.1v18.8M351.5 270.1v18.8" fill="none" stroke="#222" stroke-width=".29"/>
<text font-size="4.8" x="20.7" y="25.2">ELEVATION — THE BED WALL</text>
<g font-size="4.1">
<text x="10.5" y="280.7">A Study in Teak — Bed Wall — the Niche</text>
<text x="111.8" y="280.7">Elevation — the bed wall</text>
<text x="241" y="280.7">1:20 @ A3</text>
<text x="289.5" y="280.7">23.10.2026</text>
<text x="329.9" y="280.7">6</text>
<text x="354.1" y="280.7">AST-DR-034 · 2 of 9</text>
</g>
<text font-size="3.9" x="155.2" y="46.2">A</text>
<text font-size="3.5" fill="#a51d17" x="136.4" y="201.4">15'-6&quot; BED WALL</text>
<text font-size="3.3" fill="#a51d17" x="287.2" y="127.5" transform="rotate(-90 287.2 127.5)">9'-1&quot; CEILING</text>
<g font-size="3" fill="#3d3d3d">
<text x="20.7" y="32.4">SCALE 1:20 @ A3 · SEEN FROM THE ROOM · DRESSING CORNER LEFT, ENTRANCE CORNER RIGHT</text>
<text x="75.5" y="45.9">THE NICHE'S SIDES AND SOFFIT PLAIN PARCHMEN</text>
<text x="149.8" y="45.9">T TOO</text>
<text x="166.1" y="45.9">ALONG THE 2 IN FACE — DETAIL 2</text>
<text x="108.5" y="59.9">SONY · THE RIGHT ONE 2 IN OVER THE OPEN DOOR</text>
<text x="108.5" y="67.9">2 IN BUILD-OUT ON A PLY CARCASE · SATIN</text>
<text x="108.5" y="75.4">VENEER WRAPPED OVER BENT PLY, NO JOIN, NO STEP</text>
<text x="217.4" y="104.9">BR</text>
<text x="221.5" y="104.9">A</text>
<text x="223.5" y="104.9">SS TWIN-ARM, AS TH</text>
<text x="253.9" y="104.9">E RIGHT W</text>
<text x="269.6" y="104.9">ALL</text>
<text x="198.9" y="132.4">ON A GLOS</text>
<text x="215.1" y="132.4">S</text>
<text x="217.1" y="132.4">-</text>
<text x="218.1" y="132.4">B</text>
<text x="220.1" y="132.4">L</text>
<text x="221.8" y="132.4">A</text>
<text x="223.8" y="132.4">CK STORAGE BASE — AST-DR-035</text>
<text x="15.3" y="168.9">FTER THE P</text>
<text x="32.7" y="168.9">HOTO — DETAIL 3</text>
</g>
<g font-size="3">
<text x="75.5" y="42.5">PARCHMENT PLASTER — BACK IN 5 × 3 PANELS</text>
<text x="156" y="42.5">D1 OPEN ON ITS FLOOR STOP (DASHED)</text>
<text x="108.5" y="56.5">REAR SPEAKER, EACH SIDE</text>
<text x="108.5" y="64.5">DARK DIVA VENEER — WHOLE WALL, DARKER POLISH</text>
<text x="108.5" y="72">ONE SMOOTH 6 IN COVE + 1 IN EDGE — 2 IN OUT TO ⅝</text>
<text x="188.5" y="72">&quot; IN</text>
<text x="217.4" y="101.4">W</text>
<text x="220" y="101.4">A</text>
<text x="222.2" y="101.4">L</text>
<text x="224" y="101.4">L LAMP, EACH SIDE</text>
<text x="198.9" y="128.9">ROSE SUE</text>
<text x="214.4" y="128.9">D</text>
<text x="216.6" y="128.9">E</text>
<text x="219.4" y="128.9">H</text>
<text x="221.6" y="128.9">E</text>
<text x="223.6" y="128.9">ADBOARD, THIN BLACK FRAME</text>
<text x="41.1" y="165.4">SIDE TABLE</text>
</g>
<g font-size="3" fill="#a51d17">
<text x="276.7" y="66.2" transform="rotate(-90 276.7 66.2)">2'-0&quot;</text>
<text x="295.2" y="69.3" transform="rotate(-90 295.2 69.3)">2'-0&quot;</text>
<text x="271.3" y="88.9" transform="rotate(-90 271.3 88.9)">7&quot; COVE</text>
<text x="295.2" y="91.2" transform="rotate(-90 295.2 91.2)">7&quot;</text>
<text x="276.7" y="143.7" transform="rotate(-90 276.7 143.7)">6'-2&quot; PANELS</text>
<text x="295.2" y="162.7" transform="rotate(-90 295.2 162.7)">6'-6&quot; NICHE</text>
<text x="212.5" y="181.3">7&quot; COVE</text>
<text x="276.7" y="185.1" transform="rotate(-90 276.7 185.1)">4&quot;</text>
<text x="61.4" y="187">7&quot; COVE</text>
<text x="44.7" y="192.4">2'-0&quot;</text>
<text x="134.8" y="192.4">9'-4&quot; NICHE</text>
<text x="242.8" y="192.4">3'-0&quot;</text>
</g>
<g font-size="2.9">
<text x="18.5" y="254.5">0&quot;</text>
<text x="30.6" y="254.5">1'-0&quot;</text>
<text x="45.8" y="254.5">2'-0&quot;</text>
<text x="61" y="254.5">3'-0&quot;</text>
<text x="76.3" y="254.5">4'-0&quot;</text>
<text x="91.5" y="254.5">5'-0&quot;</text>
<text x="106.7" y="254.5">6'-0&quot;</text>
</g>
<g font-size="2.6" fill="#a51d17">
<text x="37.5" y="42.7">1'-0&quot;</text>
<text x="250.8" y="42.7">2'-0&quot;</text>
<text x="27" y="54.9" transform="rotate(-90 27 54.9)">7½&quot;</text>
<text x="27" y="65.1" transform="rotate(-90 27 65.1)">8½&quot;</text>
<text x="27" y="129.9" transform="rotate(-90 27 129.9)">7'-9&quot;</text>
</g>
<text font-size="2.6" fill="#555" x="111.8" y="285">Elevation · Plan · Section · Entrance corner · Side table</text>
<g font-size="2.5" fill="#666">
<text x="10.5" y="274.4">PROJECT</text>
<text x="111.8" y="274.4">SHEET</text>
<text x="241" y="274.4">SCALE</text>
<text x="289.5" y="274.4">DATE</text>
<text x="329.9" y="274.4">REV</text>
<text x="354.1" y="274.4">DRAWING</text>
</g>
<text font-size="2.4" fill="#a51d17" x="9" y="292.4">ALL DIMENSIONS IN FEET &amp; INCHES. PRINT ON A3 AT 100% / “ACTUAL SIZE” — NOT “FIT TO PAGE” — AND CHECK THE SCALE BAR. DO NOT SCALE; WORK TO FIGURED DIMENSIONS. VERIFY ON SITE.</text>
</svg>
